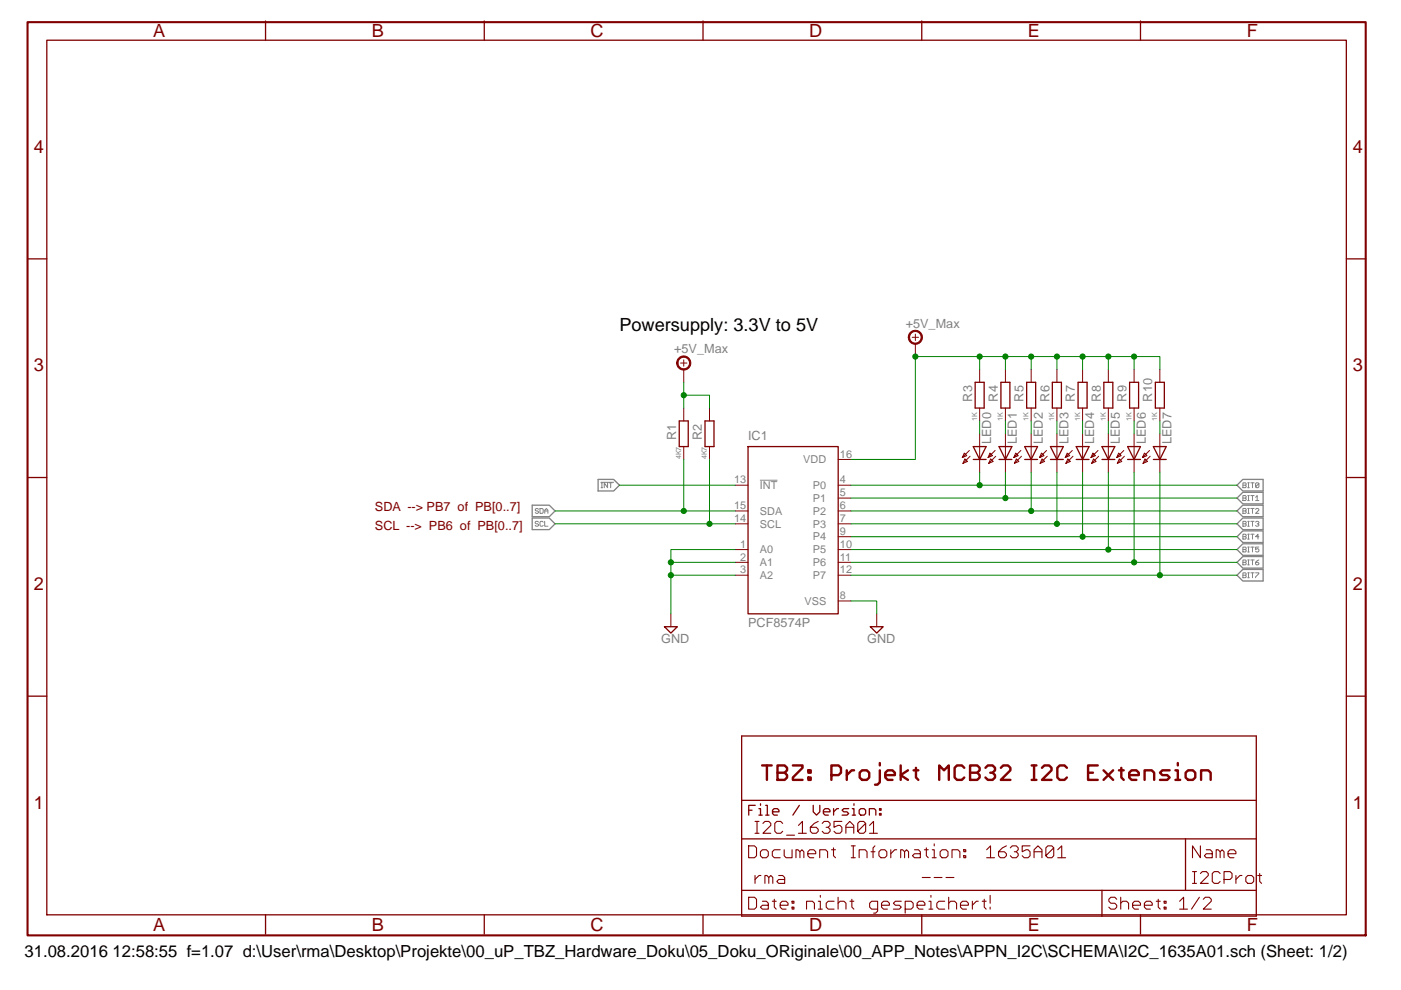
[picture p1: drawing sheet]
<svg xmlns="http://www.w3.org/2000/svg" width="297mm" height="210mm" viewBox="0 0 297 210" stroke-linecap="round" stroke-linejoin="round" font-family="sans-serif">
<g fill="none" stroke="#808080" stroke-width=".21">
<path d="M114.2 108l-.2-.1h-.3l-.2 .1 .2 .4h.3l.2 .1-.2 .4h-.3l-.2-.2M114.2 110.7l-.2-.1h-.4l-.1 .1 .1 .4h.4l.2 .2-.2 .3h-.4l-.1-.2M114.5 107.9h.5l.2 .1v.7l-.2 .2h-.5zM115.2 110.7l-.2-.1h-.3l-.2 .1v.7l.2 .2h.3l.2-.2M115.5 110.6v1h.7M115.5 108.9v-.7l.3-.3 .4 .3v.7M115.5 108.4h.7M127.4 102.3h2.7M127.4 103.4h.4M127.4 102.4h.4M127.6 102.4v1M128.8 102.4v1l-.7-1v1"/>
<path d="M129.1 102.4h.7M129.5 102.4v1M161.1 101.9h3.7M263.5 102.4h.6l.1 .2-.1 .3 .1 .4-.1 .1h-.6zM263.5 105.1h.6l.1 .2-.1 .3 .1 .4-.1 .2h-.6zM263.5 107.8h.6l.1 .2-.1 .4 .1 .3-.1 .2h-.6zM263.5 110.6h.6l.1 .1-.1 .4 .1 .3-.1 .2h-.6zM263.5 113.3h.6l.1 .2-.1 .3 .1 .4-.1 .1h-.6zM263.5 116h.6l.1 .2-.1 .4 .1 .3-.1 .2h-.6zM263.5 118.8h.6l.1 .1-.1 .4 .1 .3-.1 .2h-.6zM263.5 108.4h.6M263.5 102.9h.6"/>
<path d="M263.5 105.6h.6M263.5 111.1h.6M263.5 113.8h.6M263.5 116.6h.6M263.5 119.3h.6M264.5 103.4h.4M264.5 102.4h.4M264.5 106.2h.4M264.5 105.1h.4M264.5 108.9h.4M264.5 107.8h.4M264.5 111.6h.4"/>
<path d="M264.5 110.6h.4M264.5 114.3h.4M264.5 113.3h.4M264.5 117.1h.4M264.5 116h.4M264.5 119.8h.4M264.5 118.8h.4M264.7 102.4v1M264.7 105.1v1.1M264.7 107.8v1.1M264.7 110.6v1M264.7 113.3v1"/>
<path d="M264.7 116v1.1M264.7 118.8v1M265.2 102.4h.7M265.2 105.1h.7M265.2 107.8h.7M265.2 110.6h.7M265.2 113.3h.7M265.2 116h.7M265.2 118.8h.7M265.6 102.4v1M265.6 105.1v1.1M265.6 107.8v1.1"/>
<path d="M265.6 110.6v1M265.6 113.3v1M265.6 116v1.1M265.6 118.8v1M266.2 108l.2-.2h.3l.2 .2v.2l-.7 .7h.7M266.2 105.5l.3-.4v1.1M266.2 110.7l.2-.1 .5 .1v.2l-.4 .2M266.2 106.2h.7M266.7 111.1l.2 .2-.2 .3h-.3l-.2-.2M266.9 116h-.7v.6l.3-.2 .4 .2v.3l-.2 .2h-.3l-.2-.2M266.9 118.8l-.7 .5v.3l.2 .2h.3l.2-.3-.2-.2h-.5M266.9 102.6l-.7 .7 .2 .1h.3l.2-.1v-.7l-.2-.2h-.3l-.2 .2v.7"/>
<path d="M266.9 113.8h-.7l.5-.5v1M263.5 121.5h.6l.1 .2-.1 .3 .1 .4-.1 .1h-.6zM263.5 122h.6M264.5 122.5h.4M264.5 121.5h.4M264.7 121.5v1M265.2 121.5h.7M265.6 121.5v1M266.2 121.5h.7l-.7 1"/>
</g>
<path d="M112.8 107.1h3.7l1.2 1.3-1.2 1.2h-3.7zM112.8 109.9h3.7l1.2 1.2-1.2 1.2h-3.7zM126.8 101.7h3.3l1.2 1.2-1.2 1.2h-3.3zM262.3 102.9l1.2-1.2h4.3v2.4h-4.3zM262.3 105.6l1.2-1.2h4.3v2.5h-4.3zM262.3 108.4l1.2-1.3h4.3v2.5h-4.3zM262.3 111.1l1.2-1.2h4.3v2.4h-4.3zM262.3 113.8l1.2-1.2h4.3v2.5h-4.3zM262.3 116.6l1.2-1.3h4.3v2.5h-4.3zM262.3 119.3l1.2-1.3h4.3v2.5h-4.3zM262.3 122l1.2-1.2h4.3v2.4h-4.3z" fill="none" stroke="#808080" stroke-width=".28"/>
<g fill="none" stroke="#800000" stroke-width=".51">
<path d="M161.6 162.3h2M162.6 162.3v3.1M164.8 162.3h1.6l.5 .6v.5l-.5 .5 .5 .5v.5l-.5 .5h-1.6zM164.8 163.9h1.6M168.1 162.3h2.1v.6l-2.1 2v.5h2.1M171.4 163.4h.5v.5h-.5zM171.4 164.9h.5v.5h-.5zM176.3 164.4h1.5l.5-.5v-1l-.5-.6h-1.5v3.1M179.5 163.4v2M181.1 163.4h-.5l-1.1 1M182.3 163.9l.5-.5h1l.5 .5v1l-.5 .5h-1l-.5-.5zM186.5 163.4v2.5l-.5 .5h-.5"/>
<path d="M186.5 161.8v.5M187.7 164.4h2v-.5l-.5-.5h-1l-.5 .5v1l.5 .5h1M191 162.3v3.1M192.5 163.4l-1.5 1 1.5 1M193.7 163.4h1M194.2 162.9v2l.5 .5M199.1 165.4v-3.1l1 1.1 1.1-1.1v3.1M204.4 162.9l-.5-.6h-1l-.5 .6v2l.5 .5h1l.5-.5M205.7 162.3h1.5l.5 .6v.5l-.5 .5 .5 .5v.5l-.5 .5h-1.5zM205.7 163.9h1.5M208.9 162.9l.5-.6h1.1l.5 .6v.5l-.5 .5h-.6M210.5 163.9l.5 .5v.5l-.5 .5h-1.1l-.5-.5"/>
<path d="M212.2 162.9l.5-.6h1l.5 .6v.5l-2 2h2M218.7 162.3h1M218.7 165.4h1M219.2 162.3v3.1M220.9 162.9l.5-.6h1l.5 .6v.5l-2 2h2M226.2 162.9l-.5-.6h-1l-.5 .6v2l.5 .5h1l.5-.5M230.7 163.9h1M232.7 162.3h-2v3.1h2M234 163.4l2 2M236 163.4l-2 2M237.2 163.4h1M237.7 162.9v2l.5 .5"/>
<path d="M239.4 164.4h2v-.5l-.5-.5h-1l-.5 .5v1l.5 .5h1M242.7 165.4v-2h1.5l.5 .5v1.5M248 163.4h-1.6l-.5 .5 .5 .5h1.1l.5 .5-.5 .5h-1.6M249.2 163.4h.5v2M249.2 165.4h1M249.7 161.8v.5M251.4 163.9l.5-.5h1l.5 .5v1l-.5 .5h-1l-.5-.5zM254.7 165.4v-2h1.5l.5 .5v1.5"/>
</g>
<path d="M158.6 94.7h19.1v35.5h-19.1z" fill="none" stroke="#800000" stroke-width=".28"/>
<g fill="none" stroke="#800000" stroke-width=".21">
<path d="M193.4 71.5h1.4M194.1 70.9v1.3M177.7 97.5h2.7M155.9 111.1h2.7M155.9 108.4h2.7M155.9 116.6h2.7M155.9 119.3h2.7M155.9 102.9h2.7M177.7 111.1h2.7M177.7 108.4h2.7M177.7 116.6h2.7M177.7 119.3h2.7"/>
<path d="M177.7 102.9h2.7M177.7 105.6h2.7M177.7 113.8h2.7M155.9 122h2.7M177.7 122h2.7M177.7 127.5h2.7"/>
</g>
<path d="M193.1 70.4a1.5 1.5 0 0 1 2.3 .5 1.5 1.5 0 0 1-1 2.1 1.5 1.5 0 0 1-1.8-1.5h.2a1.22 1.22 0 0 1 1.8-1.1 1.22 1.22 0 0 1 .3 2 1.22 1.22 0 0 1-2-.6l-.1-.3h-.2v-.3z" fill-rule="evenodd" fill="#800000"/>
<g fill="none" stroke="#800000" stroke-width=".21">
<path d="M144.3 77h1.3M145 76.3v1.4M193.1 70.4a1.5 1.5 0 0 1 2.3 .5 1.5 1.5 0 0 1-1 2.1 1.5 1.5 0 0 1-1.8-1.5h.2a1.22 1.22 0 0 1 1.8-1.1 1.22 1.22 0 0 1 .3 2 1.22 1.22 0 0 1-2-.6l-.1-.3h-.2v-.3zM194.1 72.9v2.7M207.7 78.4v2.7M213.2 78.4v2.7M218.6 78.4v2.7M224.1 78.4v2.7M229.5 78.4v2.7M235 78.4v2.7M240.5 78.4v2.7M245.9 78.4v2.7"/>
<path d="M145 86.6v2.7M145 94.7v2.8M150.4 86.6v2.7M150.4 94.7v2.8M204.6 97.3l.5 .6-.9 .4zM205.5 95.5l-1.5 1.5 1-.4-.6-.5-.4 .9M205.7 96.8l-1.5 1.5M207.7 86.6v2.7M207.7 92v8.2M210 97.3l.6 .6-1 .4zM211 95.5l-1.5 1.5 .9-.4-.5-.5-.4 .9M211.1 96.8l-1.5 1.5"/>
<path d="M213.2 86.6v2.7M213.2 92v8.2M215.5 97.3l.5 .6-.9 .4zM216.4 95.5l-1.5 1.5 1-.4-.6-.5-.4 .9M216.6 96.8l-1.5 1.5M218.6 86.6v2.7M218.6 92v8.2M220.9 97.3l.6 .6-1 .4zM221.9 95.5l-1.5 1.5 1-.4-.6-.5-.4 .9M222 96.8l-1.5 1.5M224.1 86.6v2.7M224.1 92v8.2"/>
<path d="M226.4 97.3l.5 .6-.9 .4zM227.3 95.5l-1.5 1.5 1-.4-.5-.5-.5 .9M227.5 96.8l-1.5 1.5M229.5 86.6v2.7M229.5 92v8.2M231.9 97.3l.5 .6-.9 .4zM232.8 95.5l-1.5 1.5 1-.4-.6-.5-.4 .9M232.9 96.8l-1.4 1.5M235 86.6v2.7M235 92v8.2M237.3 97.3l.5 .6-.9 .4zM238.3 95.5l-1.5 1.5 .9-.4-.5-.5-.4 .9"/>
<path d="M238.4 96.8l-1.5 1.5M240.5 86.6v2.7M240.5 92v8.2M242.8 97.3l.5 .6-.9 .4zM243.7 95.5l-1.5 1.5 1-.4-.6-.5-.4 .9M243.9 96.8l-1.5 1.5M245.9 86.6v2.7M245.9 92v8.2M142.2 130.2v2.7M185.9 130.2v2.7"/>
</g>
<g fill="none" stroke="#800000" stroke-width=".28">
<path d="M144 89.3h1.9v5.4h-1.9zM149.5 89.3h1.9v5.4h-1.9zM206.4 94.7h2.7l-1.4 2.8zM206.4 97.5h2.7M206.8 81.1h1.9v5.5h-1.9zM211.8 94.7h2.7l-1.3 2.8zM211.8 97.5h2.7M212.2 81.1h1.9v5.5h-1.9zM217.3 94.7h2.7l-1.4 2.8zM217.3 97.5h2.7M217.7 81.1h1.9v5.5h-1.9zM222.7 94.7h2.7l-1.3 2.8z"/>
<path d="M222.7 97.5h2.7M223.1 81.1h1.9v5.5h-1.9zM228.2 94.7h2.7l-1.4 2.8zM228.2 97.5h2.7M228.6 81.1h1.9v5.5h-1.9zM233.6 94.7h2.8l-1.4 2.8zM233.6 97.5h2.8M234 81.1h1.9v5.5h-1.9zM239.1 94.7h2.7l-1.3 2.8zM239.1 97.5h2.7M239.5 81.1h1.9v5.5h-1.9zM244.5 94.7h2.8l-1.4 2.8z"/>
<path d="M244.5 97.5h2.8M245 81.1h1.9v5.5h-1.9zM140.9 132.9h2.7l-1.4 1.4zM184.5 132.9h2.8l-1.4 1.4z"/>
</g>
<path d="M144 75.9a1.5 1.5 0 0 1 2.3 .4 1.5 1.5 0 0 1-1 2.2 1.5 1.5 0 0 1-1.8-1.5h.2a1.22 1.22 0 0 1 1.8-1.1 1.22 1.22 0 0 1 .3 2 1.22 1.22 0 0 1-2-.6l-.1-.3h-.2v-.4z" fill-rule="evenodd" fill="#800000"/>
<path d="M144 75.9a1.5 1.5 0 0 1 2.3 .4 1.5 1.5 0 0 1-1 2.2 1.5 1.5 0 0 1-1.8-1.5h.2a1.22 1.22 0 0 1 1.8-1.1 1.22 1.22 0 0 1 .3 2 1.22 1.22 0 0 1-2-.6l-.1-.3h-.2v-.4zM145 78.4v2.7" fill="none" stroke="#800000" stroke-width=".21"/>
<path d="M5.8 4.7h283.8v193.7h-283.8z" fill="none" stroke="#800000" stroke-width=".44"/>
<g fill="none" stroke="#800000" stroke-width=".28">
<path d="M9.9 8.5h275.6v185.5h-275.6zM56.3 4.4v4.1M102.7 4.4v4.1M149.1 4.4v4.1M195.4 4.4v4.1M241.8 4.4v4.1M5.8 54.9h4.1M285.5 54.9h4.1M5.8 101.3h4.1M285.5 101.3h4.1M5.8 147.7h4.1M285.5 147.7h4.1"/>
<path d="M157.2 169.8h109.2M157.2 177.9h109.2M158.7 171.9h.7M160.1 170.8h-1.4v2.1M160.9 171.5h.3v1.4M160.9 172.9h.7M161.2 170.5v.3M162.3 170.8h.4v2.1M162.3 172.9h.7M163.8 172.2h1.4v-.3l-.4-.4h-.7l-.3 .4v.7l.3 .3h.7M169.5 170.8l-1.4 2.1M172.4 170.8v1.4l.7 .7 .7-.7v-1.4"/>
<path d="M174.6 172.2h1.4v-.3l-.4-.4h-.7l-.3 .4v.7l.3 .3h.7M176.7 171.5v1.4M177.8 171.5h-.4l-.7 .7M179.9 171.5h-1l-.4 .4 .4 .3h.7l.3 .4-.3 .3h-1.1M180.7 171.5h.4v1.4M180.7 172.9h.7M181.1 170.5v.3M182.5 171.5h.7l.3 .4v.7l-.3 .3h-.7l-.3-.3v-.7zM184.3 172.9v-1.4h1.1l.3 .4v1M186.5 171.5h.3v.4h-.3zM186.5 172.6h.3v.3h-.3zM251.4 177.9v10.9"/>
<path d="M56.3 194v4.1M102.7 194v4.1M149.1 194v4.1M157.2 188.8v-32.7h109.2v32.7M195.4 194v4.1M233.6 188.8v5.5M233.6 188.8h17.8M233.6 188.8h-76.4v5.5h109.2v-5.5h-15M241.8 194v4.1"/>
</g>
<g fill="none" stroke="#800000" stroke-width=".23">
<path d="M158.7 179.4h1.3l.4 .4v1.7l-.4 .4h-1.3zM160.1 176.7h.8M160.1 174.2h.8M160.5 174.2v2.5M161.8 174.6l.4-.4h.8l.4 .4v.5l-1.6 1.6h1.6M165.9 174.6l-.4-.4h-.8l-.4 .4v1.7l.4 .4h.8l.4-.4M166.8 177.1h1.7M169.3 175.1l.8-.9v2.5M169.3 176.7h1.7M173.5 174.2l-.9 .4-.8 .9v.8l.4 .4h.9l.4-.4v-.4l-.4-.4h-1.3M174.3 174.6l.4-.4h.9l.4 .4v.5l-.4 .4h-.4M175.6 175.5l.4 .4v.4l-.4 .4h-.9l-.4-.4"/>
<path d="M176.7 179.8v1.7l.4 .4M178.5 174.2h-1.7v1.3l.9-.4h.4l.4 .4v.8l-.4 .4h-.9l-.4-.4M179.3 176.7v-1.6l.9-.9 .8 .9v1.6M179.3 175.5h1.7M180.5 179.4h.8M180.9 179.4v2.5M183.5 174.6l-1.6 1.7 .4 .4h.8l.4-.4v-1.7l-.4-.4h-.8l-.4 .4v1.7M184.4 175.1l.8-.9v2.5M184.4 176.7h1.6M185.5 179.4l-.4 .4v2.1M196.4 179.8v1.7l.4 .4M198.1 179v.4"/>
<path d="M213.4 179.4l-.9 .4-.8 .9v.8l.4 .4h.9l.4-.4v-.4l-.4-.4h-1.3M214.2 179.8l.4-.4h.9l.4 .4v.4l-.4 .5h-.4M218.4 179.4h-1.7v1.3l.8-.5h.5l.4 .5v.8l-.4 .4h-.9l-.4-.4M223.4 179.8l-1.7 1.7 .5 .4h.8l.4-.4v-1.7l-.4-.4h-.8l-.5 .4v1.7M254.5 179.4v2.5l-1.7-2.5v2.5M158.7 190.3h1.3l.4 .4v1.7l-.4 .4h-1.3zM160.1 185.7v1.7M161.3 185.7h-.4l-.8 .8M161.6 191.2h.9l.4 .4v1.2h-1.3l-.4-.4 .4-.4h1.3M161.6 180.2h.9l.4 .5v.8l-.4 .4h-.9l-.4-.4v-.8zM162.2 187.4v-1.7h.4l.4 .4v1.3M163 186.1l.4-.4 .4 .4v1.3"/>
<path d="M163.7 191.2h.9M164.2 190.7v1.7l.4 .4M165.1 185.7h.8l.5 .4v1.3h-1.3l-.4-.4 .4-.5h1.3M165.4 180.2h-1.2l-.5 .5v.8l.5 .4h1.2M165.4 192h1.7v-.4l-.4-.4h-.9l-.4 .4v.8l.4 .4h.9M166.3 180.2v1.3l.4 .4h1.2v-1.7M167.9 191.2h.4v.4h-.4zM167.9 192.4h.4v.4h-.4zM168.8 181.9v-1.7h.4l.4 .5v1.2M169.6 180.7l.4-.5 .4 .5v1.2M171 192.8v-1.6h1.3l.4 .4v1.2M171.3 181.1h1.6v-.4l-.4-.5h-.8l-.4 .5v.8l.4 .4h.8"/>
<path d="M173.5 191.2h.4v1.6M173.5 192.8h.8M173.8 181.9v-1.7h1.2l.5 .5v1.2M173.9 189.9v.4M176.3 180.2h.8M176.8 191.2h-1.2l-.4 .4v.8l.4 .4h1.2M177.7 191.6l.4-.4h.8l.5 .4v1.2M177.7 190.3v2.5M180.2 191.2h.8M180.5 181.9h.8M180.6 190.7v1.7l.4 .4M182.2 181.9v-1.7h1.2l.4 .5v1.2"/>
<path d="M184.7 180.7h.8M186.1 192.8h-1.3l-.4-.4v-.8l.4-.4h1.3v2.1l-.5 .4h-.4M186.8 180.2h.8l.4 .5v.8l-.4 .4h-.8l-.5-.4v-.8zM186.9 192h1.7v-.4l-.5-.4h-.8l-.4 .4v.8l.4 .4h.8M188.9 180.2v1.7M190.1 180.2h-.4l-.8 .9M191 181.9v-1.7h.4l.4 .5v1.2M191.1 191.2h-1.3l-.4 .4 .4 .4h.9l.4 .4-.4 .4h-1.3M191.8 180.7l.4-.5 .4 .5v1.2M191.9 192.8h1.3l.4-.4v-.8l-.4-.4h-1.3v2.5M193.9 180.2h.8l.4 .5v1.2h-1.2l-.4-.4 .4-.4h1.2M194.4 192h1.7v-.4l-.4-.4h-.8l-.5 .4v.8l.5 .4h.8"/>
<path d="M195.5 186.1h1.7M196 180.2h.8M197 191.2h.4v1.6M197 192.8h.8M197.4 189.9v.4M197.7 180.2h.4v1.7M197.7 181.9h.8M198.1 186.1h1.6M199.7 180.2h.9l.4 .5v.8l-.4 .4h-.9l-.4-.4v-.8zM200.3 191.2h-1.3l-.4 .4v.8l.4 .4h1.3M200.6 186.1h1.6M201.1 191.6l.4-.4h.9l.4 .4v1.2"/>
<path d="M201.1 190.3v2.5M201.8 181.9v-1.7h1.3l.4 .5v1.2M203.6 192h1.7v-.4l-.4-.4h-.8l-.5 .4v.8l.5 .4h.8M204.3 180.2h.5v.5h-.5zM204.3 181.5h.5v.4h-.5zM206.2 191.2v1.6M207.4 191.2h-.4l-.8 .8M208.3 191.2h.8M208.7 190.7v1.7l.4 .4M209.2 180.2l.8-.8v2.5M209.2 181.9h1.7M209.9 189.9v1.7"/>
<path d="M209.9 192.4v.4M215.5 180.7l.4 .4v.4l-.4 .4h-.9l-.4-.4M219.2 181.9v-1.7l.9-.8 .8 .8v1.7M219.2 180.7h1.7M224.3 180.2l.8-.8v2.5M224.3 181.9h1.6M236.8 190.7l-.4-.4h-.9l-.4 .4v.5l.4 .4h.9l.4 .4v.4l-.4 .4h-.9l-.4-.4M237.6 191.6l.4-.4h.9l.4 .4v1.2M237.6 190.3v2.5M240.1 192h1.7v-.4l-.4-.4h-.9l-.4 .4v.8l.4 .4h.9M242.6 192h1.7v-.4l-.4-.4h-.8l-.5 .4v.8l.5 .4h.8M245.1 191.2h.9"/>
<path d="M245.6 190.7v1.7l.4 .4M246.8 191.2h.4v.4h-.4zM246.8 192.4h.4v.4h-.4zM250.1 191.2l.8-.9v2.5M250.1 192.8h1.7M252.8 187.4h.9M252.8 184.9h.9M253.3 184.9v2.5M254.3 190.3l-1.7 2.5M254.5 185.3l.4-.4h.9l.4 .4v.4l-1.7 1.7h1.7M255.1 190.7l.4-.4h.9l.4 .4v.5l-1.7 1.6h1.7M255.8 180.2h.8l.4 .5v1.2h-1.2l-.4-.4 .4-.4h1.2"/>
<path d="M257.8 181.9v-1.7h.5l.4 .5v1.2M258.7 180.7l.4-.5 .4 .5v1.2M258.7 185.3l-.4-.4h-.9l-.4 .4v1.7l.4 .4h.9l.4-.4M259.5 186.5h1.3l.4-.4v-.8l-.4-.4h-1.3v2.5M260.4 181.1h1.6v-.4l-.4-.5h-.8l-.4 .5v.8l.4 .4h.8M262 185.7v1.7M263.3 185.7h-.4l-.9 .8M264.1 186.1l.5-.4h.8l.4 .4v.9l-.4 .4h-.8l-.5-.4zM266.7 185.7h.8M267.1 185.3v1.7l.4 .4"/>
</g>
<path d="M142.2 119.3h13.7M155.9 116.6h-13.7v13.6M180.4 127.5h5.5v2.7" fill="none" stroke="#008000" stroke-width=".21"/>
<circle cx="142.2" cy="119.3" r=".55" fill="#008000"/>
<g fill="none" stroke="#008000" stroke-width=".21">
<path d="M142.2 122h13.7"/>
<circle cx="142.2" cy="119.3" r=".55"/>
</g>
<circle cx="142.2" cy="122" r=".55" fill="#008000"/>
<g fill="none" stroke="#008000" stroke-width=".21">
<path d="M194.1 75.6v21.9h-13.7M240.5 75.6h5.4v2.8"/>
<circle cx="142.2" cy="122" r=".55"/>
</g>
<circle cx="194.1" cy="75.6" r=".55" fill="#008000"/>
<g fill="none" stroke="#008000" stroke-width=".21">
<path d="M194.1 75.6h46.4v2.8"/>
<circle cx="194.1" cy="75.6" r=".55"/>
</g>
<circle cx="240.5" cy="75.6" r=".55" fill="#008000"/>
<g fill="none" stroke="#008000" stroke-width=".21">
<path d="M235 75.6v2.8"/>
<circle cx="240.5" cy="75.6" r=".55"/>
</g>
<circle cx="235" cy="75.6" r=".55" fill="#008000"/>
<g fill="none" stroke="#008000" stroke-width=".21">
<path d="M229.5 75.6v2.8"/>
<circle cx="235" cy="75.6" r=".55"/>
</g>
<circle cx="229.5" cy="75.6" r=".55" fill="#008000"/>
<g fill="none" stroke="#008000" stroke-width=".21">
<path d="M224.1 75.6v2.8"/>
<circle cx="229.5" cy="75.6" r=".55"/>
</g>
<circle cx="224.1" cy="75.6" r=".55" fill="#008000"/>
<g fill="none" stroke="#008000" stroke-width=".21">
<path d="M218.6 75.6v2.8"/>
<circle cx="224.1" cy="75.6" r=".55"/>
</g>
<circle cx="218.6" cy="75.6" r=".55" fill="#008000"/>
<g fill="none" stroke="#008000" stroke-width=".21">
<path d="M213.2 75.6v2.8"/>
<circle cx="218.6" cy="75.6" r=".55"/>
</g>
<circle cx="213.2" cy="75.6" r=".55" fill="#008000"/>
<g fill="none" stroke="#008000" stroke-width=".21">
<path d="M207.7 75.6v2.8"/>
<circle cx="213.2" cy="75.6" r=".55"/>
</g>
<circle cx="207.7" cy="75.6" r=".55" fill="#008000"/>
<g fill="none" stroke="#008000" stroke-width=".21">
<path d="M145 81.1v5.5M145 83.8h5.4v2.8"/>
<circle cx="207.7" cy="75.6" r=".55"/>
</g>
<circle cx="145" cy="83.8" r=".55" fill="#008000"/>
<g fill="none" stroke="#008000" stroke-width=".21">
<path d="M145 97.5v10.9M117.7 108.4h38.2M131.3 102.9h24.6"/>
<circle cx="145" cy="83.8" r=".55"/>
</g>
<circle cx="145" cy="108.4" r=".55" fill="#008000"/>
<g fill="none" stroke="#008000" stroke-width=".21">
<path d="M150.4 97.5v13.6M117.7 111.1h38.2"/>
<circle cx="145" cy="108.4" r=".55"/>
</g>
<circle cx="150.4" cy="111.1" r=".55" fill="#008000"/>
<g fill="none" stroke="#008000" stroke-width=".21">
<path d="M207.7 89.3v2.7M213.2 89.3v2.7M218.6 89.3v2.7M224.1 89.3v2.7M229.5 89.3v2.7M235 89.3v2.7M240.5 89.3v2.7M245.9 89.3v2.7M180.4 102.9h81.9M207.7 100.2v2.7"/>
<circle cx="150.4" cy="111.1" r=".55"/>
</g>
<circle cx="207.7" cy="102.9" r=".55" fill="#008000"/>
<g fill="none" stroke="#008000" stroke-width=".21">
<path d="M180.4 105.6h81.9M213.2 100.2v5.4"/>
<circle cx="207.7" cy="102.9" r=".55"/>
</g>
<circle cx="213.2" cy="105.6" r=".55" fill="#008000"/>
<g fill="none" stroke="#008000" stroke-width=".21">
<path d="M180.4 108.4h81.9M218.6 100.2v8.2"/>
<circle cx="213.2" cy="105.6" r=".55"/>
</g>
<circle cx="218.6" cy="108.4" r=".55" fill="#008000"/>
<g fill="none" stroke="#008000" stroke-width=".21">
<path d="M180.4 111.1h81.9M224.1 100.2v10.9"/>
<circle cx="218.6" cy="108.4" r=".55"/>
</g>
<circle cx="224.1" cy="111.1" r=".55" fill="#008000"/>
<g fill="none" stroke="#008000" stroke-width=".21">
<path d="M180.4 113.8h81.9M229.5 100.2v13.6"/>
<circle cx="224.1" cy="111.1" r=".55"/>
</g>
<circle cx="229.5" cy="113.8" r=".55" fill="#008000"/>
<g fill="none" stroke="#008000" stroke-width=".21">
<path d="M180.4 116.6h81.9M235 100.2v16.4"/>
<circle cx="229.5" cy="113.8" r=".55"/>
</g>
<circle cx="235" cy="116.6" r=".55" fill="#008000"/>
<g fill="none" stroke="#008000" stroke-width=".21">
<path d="M180.4 119.3h81.9M240.5 100.2v19.1"/>
<circle cx="235" cy="116.6" r=".55"/>
</g>
<circle cx="240.5" cy="119.3" r=".55" fill="#008000"/>
<g fill="none" stroke="#008000" stroke-width=".21">
<path d="M245.9 100.2v21.8M180.4 122h81.9"/>
<circle cx="240.5" cy="119.3" r=".55"/>
</g>
<circle cx="245.9" cy="122" r=".55" fill="#008000"/>
<circle cx="245.9" cy="122" r=".55" fill="none" stroke="#008000" stroke-width=".21"/>
<g font-size="3.9" fill="#800000">
<text x="32.4" y="7.9">A</text>
<text x="78.8" y="7.9">B</text>
<text x="125.2" y="7.9">C</text>
<text x="171.6" y="7.9">D</text>
<text x="217.9" y="7.9">E</text>
<text x="264.3" y="7.9">F</text>
<text x="7.2" y="32.4">4</text>
<text x="286.8" y="32.4">4</text>
<text x="7.2" y="78.8">3</text>
<text x="286.8" y="78.8">3</text>
<text x="7.2" y="125.2">2</text>
<text x="286.8" y="125.2">2</text>
<text x="7.2" y="171.5">1</text>
<text x="286.8" y="171.5">1</text>
<text x="32.4" y="197.4">A</text>
<text x="78.8" y="197.4">B</text>
<text x="125.2" y="197.4">C</text>
<text x="171.6" y="197.4">D</text>
<text x="217.9" y="197.4">E</text>
<text x="264.3" y="197.4">F</text>
</g>
<text font-size="3.9" x="131.3" y="70.2">Powersupply: 3.3V to 5V</text>
<text font-size="3.5" x="5.2" y="203">31.08.2016 12:58:55 f=1.07 d:\User\rma\Desktop\Projekte\00_uP_TBZ_Hardware_Doku\05_Doku_ORiginale\00_APP_Notes\APPN_I2C\SCHEMA\I2C_1635A01.sch (Sheet: 1/2)</text>
<g font-size="2.7" fill="#808080">
<text x="192" y="69.5">+5V_Max</text>
<text x="142.9" y="75">+5V_Max</text>
<text x="206.1" y="85.2" transform="rotate(-90 206.1 85.2)">R3</text>
<text x="211.6" y="85.2" transform="rotate(-90 211.6 85.2)">R4</text>
<text x="217" y="85.2" transform="rotate(-90 217 85.2)">R5</text>
<text x="222.5" y="85.2" transform="rotate(-90 222.5 85.2)">R6</text>
<text x="227.9" y="85.2" transform="rotate(-90 227.9 85.2)">R7</text>
<text x="233.4" y="85.2" transform="rotate(-90 233.4 85.2)">R8</text>
<text x="238.8" y="85.2" transform="rotate(-90 238.8 85.2)">R9</text>
<text x="244.3" y="85.2" transform="rotate(-90 244.3 85.2)">R10</text>
<text x="143.4" y="93.4" transform="rotate(-90 143.4 93.4)">R1</text>
<text x="148.8" y="93.4" transform="rotate(-90 148.8 93.4)">R2</text>
<text x="158.6" y="93.4">IC1</text>
<text x="210.2" y="94.2" transform="rotate(-90 210.2 94.2)">LED0</text>
<text x="215.6" y="94.2" transform="rotate(-90 215.6 94.2)">LED1</text>
<text x="221.1" y="94.2" transform="rotate(-90 221.1 94.2)">LED2</text>
<text x="226.5" y="94.2" transform="rotate(-90 226.5 94.2)">LED3</text>
<text x="232" y="94.2" transform="rotate(-90 232 94.2)">LED4</text>
<text x="237.4" y="94.2" transform="rotate(-90 237.4 94.2)">LED5</text>
<text x="242.9" y="94.2" transform="rotate(-90 242.9 94.2)">LED6</text>
<text x="248.4" y="94.2" transform="rotate(-90 248.4 94.2)">LED7</text>
<text x="140.2" y="136.3">GND</text>
<text x="158.6" y="132.9">PCF8574P</text>
<text x="183.9" y="136.3">GND</text>
</g>
<g font-size="2.7" fill="#800000">
<text x="79.5" y="108.4">SDA --&gt; PB7 of PB[0..7]</text>
<text x="79.5" y="112.5">SCL --&gt; PB6 of PB[0..7]</text>
</g>
<g font-size="2.3" fill="#808080">
<text x="170.3" y="98.3">VDD</text>
<text x="178.1" y="97.1">16</text>
<text x="155.6" y="102.5">13</text>
<text x="155.6" y="108">15</text>
<text x="161.1" y="103.7">INT</text>
<text x="172.4" y="103.7">P0</text>
<text x="172.4" y="106.4">P1</text>
<text x="178.1" y="102.5">4</text>
<text x="178.1" y="105.3">5</text>
<text x="178.1" y="108">6</text>
<text x="155.6" y="110.7">14</text>
<text x="161.1" y="111.9">SCL</text>
<text x="161.1" y="109.2">SDA</text>
<text x="172.4" y="109.2">P2</text>
<text x="172.4" y="111.9">P3</text>
<text x="178.1" y="110.7">7</text>
<text x="178.1" y="113.5">9</text>
<text x="156.9" y="116.2">1</text>
<text x="156.9" y="118.9">2</text>
<text x="161.1" y="117.4">A0</text>
<text x="172.4" y="114.6">P4</text>
<text x="172.4" y="117.4">P5</text>
<text x="178.1" y="116.2">10</text>
<text x="178.1" y="118.9">11</text>
<text x="156.9" y="121.6">3</text>
<text x="161.1" y="120.1">A1</text>
<text x="161.1" y="122.8">A2</text>
<text x="172.4" y="120.1">P6</text>
<text x="172.4" y="122.8">P7</text>
<text x="178.1" y="121.6">12</text>
<text x="170.6" y="128.3">VSS</text>
<text x="178.1" y="127.1">8</text>
</g>
<g font-size="1.5" fill="#808080">
<text x="207.2" y="89.3" transform="rotate(-90 207.2 89.3)">1K</text>
<text x="212.6" y="89.3" transform="rotate(-90 212.6 89.3)">1K</text>
<text x="218.1" y="89.3" transform="rotate(-90 218.1 89.3)">1K</text>
<text x="223.5" y="89.3" transform="rotate(-90 223.5 89.3)">1K</text>
<text x="229" y="89.3" transform="rotate(-90 229 89.3)">1K</text>
<text x="234.4" y="89.3" transform="rotate(-90 234.4 89.3)">1K</text>
<text x="239.9" y="89.3" transform="rotate(-90 239.9 89.3)">1K</text>
<text x="245.4" y="89.3" transform="rotate(-90 245.4 89.3)">1K</text>
<text x="144.4" y="97.5" transform="rotate(-90 144.4 97.5)">4K7</text>
<text x="149.9" y="97.5" transform="rotate(-90 149.9 97.5)">4K7</text>
</g>
</svg>
